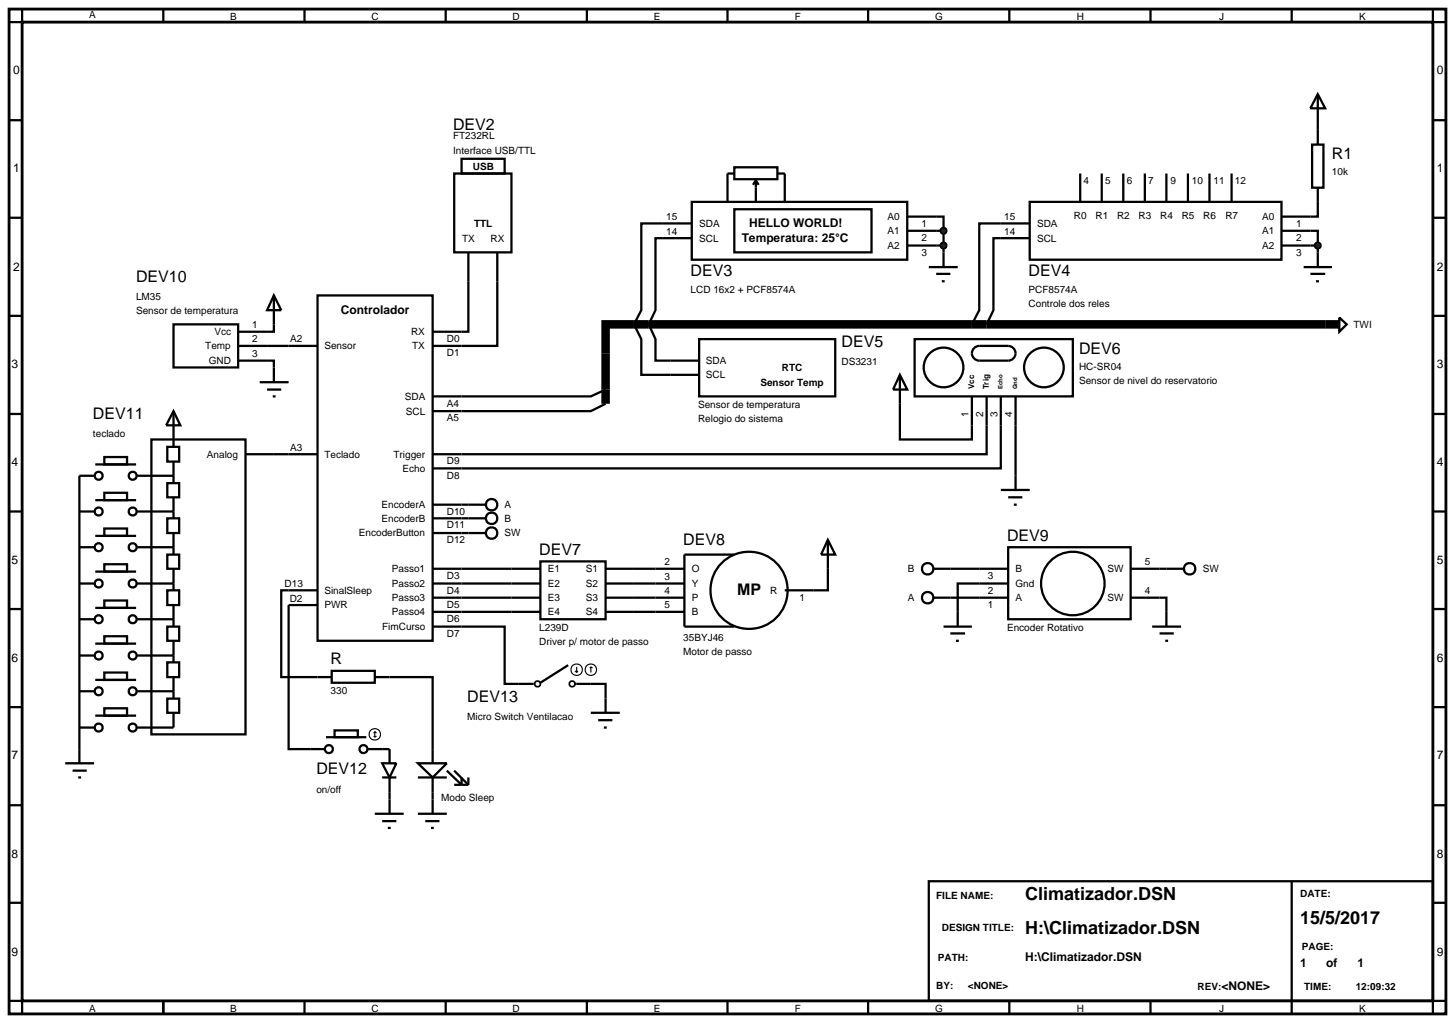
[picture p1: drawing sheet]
<svg xmlns="http://www.w3.org/2000/svg" width="257mm" height="180mm" viewBox="0 0 257 180" stroke-linecap="round" stroke-linejoin="round" font-family="sans-serif">
<path d="M1.6 1.6h253.4v177.2h-253.4zM3.9 3.9h248.8v172.6h-248.8z" fill="none" stroke="#000" stroke-width=".5"/>
<g fill="none" stroke="#000" stroke-width=".4">
<path d="M3.9 1.6v2.3h-2.3M28.8 1.6v2.3M53.7 1.6v2.3M78.6 1.6v2.3M103.5 1.6v2.3M128.3 1.6v2.3M153.1 1.6v2.3M178 1.6v2.3M202.9 1.6v2.3M227.8 1.6v2.3M252.7 1.6v2.3h2.3M1.6 21.2h2.3"/>
<path d="M1.6 38.4h2.3M122 35.6h38v10.2h-38zM122 39.4h-8.9v15.3l-1.3 2.5 1.3 2.6v6.3h5.1M129.5 36.9h24.2v7.6h-24.2zM129.5 29.5h7.6v2.1h-7.6zM129.5 30.6h-1.2v5M133.3 31.8l-.5 .8M133.3 31.8l.5 .8M133.3 31.8v3.8M137.1 30.6h1.3v5M160 38.2h6.4v2.5M181.6 35.6h44.4v10.2h-44.4z"/>
<path d="M181.6 39.4h-8.9v15.3l-1.3 2.5M190.5 30.6v5M194.3 30.6v5M198.1 30.6v5M201.9 30.6v5M205.7 30.6v5M209.5 30.6v5M213.3 30.6v5M217.2 30.6v5M232.4 35.6v2.6h-6.4M232.4 21.7v1.2M252.7 21.2h2.3"/>
<path d="M252.7 38.4h2.3M1.6 55.7h2.3M48.3 57.2v1.3h-1.2M82.6 49.6v8.9h-1.2M87.7 49.6v11.4h-6.3M122 42h-6.4v12.7l-1.2 2.5 1.2 2.6v3.8h2.6M160 43.3h6.4M160 40.7h6.4M163.8 47.1h5.1M165.1 48.3h2.5M166.1 49.6h.5M166.4 40.7v6.4"/>
<path d="M181.6 42h-6.4v12.7l-1.2 2.5M226 40.7h6.4v2.6M226 43.3h6.4M232.4 43.3v1.2M236.2 56l1.3 1.2-1.3 1.3zM252.7 55.7h2.3M1.6 73h2.3M47.1 63.6h1.2v1.2M47.1 61h3.8M106.8 71.2l-2.6 1.3h-22.8M106.8 68.7l-2.6 1.2h-22.8M158.7 71.2v6.3h12.7v-2.5"/>
<path d="M174 75v5.1h-92.6M176.5 75v7.6h-95.1M179.1 75v8.9M252.7 73h2.3M1.6 90.2h2.3M48.3 80.1h2.6M81.4 94h1.2M81.4 91.4h1.2M81.4 89h1.2M252.7 90.2h2.3M1.6 107.4h2.3M50.9 106.7v25.4h3.8"/>
<path d="M50.9 104.1h-1.3v15.3h6.4M68.7 119.4h7.6v12.7M81.4 110.5h7.6v10.1h2.5M81.4 100.3h8.8M81.4 105.4h8.8M81.4 102.9h8.8M81.4 107.9h8.8M111.8 100.3h3.8M111.8 105.4h3.8M111.8 102.9h3.8M111.8 107.9h3.8M146 100.3v3.8h-2.5"/>
<path d="M167.6 100.3h5.1M167.6 105.4h5.1M172.7 102.9h-3.8v5M204.5 105.4h1.2v2.5M204.5 100.3h1.2M252.7 107.4h2.3M1.6 124.7h2.3M67.4 132.1h1.3M68.7 139.7v1.3M76.3 139.7v1.3M104.2 120.6h2.6v2.6M252.7 124.7h2.3"/>
<path d="M1.6 142h2.3M1.6 159.2h2.3M163.8 155.4h88.9v21.1h-88.9zM227.8 155.4v23.4M252.7 142h2.3M252.7 159.2h2.3M1.6 176.5h2.3v2.3M28.8 176.5v2.3M53.7 176.5v2.3M78.6 176.5v2.3M103.5 176.5v2.3M128.3 176.5v2.3"/>
<path d="M153.1 176.5v2.3M178 176.5v2.3M202.9 176.5v2.3M255 176.5h-2.3v2.3"/>
</g>
<path d="M236.2 57.2h-129.4v14" fill="none" stroke="#000" stroke-width="1.5" stroke-linecap="butt"/>
<g fill="#004000" stroke="#000" stroke-width=".4">
<path d="M166.1 42.9l.3-.1-.5 .5zM166.4 42.8l.3 .1 .2 .4zM166.9 43.3l-.1 .3-.4 .2zM165.9 43.3l.5 .5-.4-.2z"/>
<path d="M166.1 40.3l.3-.1-.5 .5zM166.4 40.2l.3 .1 .2 .4zM166.4 41.2l.5-.5-.1 .3zM165.9 40.7l.5 .5-.4-.2z"/>
</g>
<g fill="#004000">
<path d="M165.9 43.3l.5-.5 .5 .5-.5 .5z"/>
<path d="M165.9 40.7l.5-.5 .5 .5-.5 .5z"/>
</g>
<path d="M229.9 47.1h5M231.1 48.3h2.6M232.1 49.6h.5M232.4 44.5v2.6" fill="none" stroke="#000" stroke-width=".4"/>
<path d="M232 43l.4-.2-.5 .5zM232.4 42.8l.4 .2 .1 .3zM232.4 43.8l.5-.5-.1 .3zM231.9 43.3l.5 .5-.3-.1z" fill="#004000" stroke="#000" stroke-width=".4"/>
<path d="M231.9 43.3l.5-.5 .5 .5-.5 .5z" fill="#004000"/>
<g fill="none" stroke="#000" stroke-width=".4">
<path d="M232.4 16.6l1.3 2.5h-2.6zM232.4 16.6v5.1M80.1 30.6h10.1v13.9h-10.1zM81.4 28h7.6v2.6h-7.6zM231.4 25.5h2v7.6h-2zM232.4 22.9v2.6M232.4 33.1v2.5M30.6 57.2h11.4v7.6h-11.4zM42 58.5h5.1M48.3 52.1l1.3 2.6h-2.5zM48.3 52.1v5.1M56 52.1h20.3v60.9h-20.3z"/>
<path d="M76.3 58.5h5.1M82.6 44.5v5.1M87.7 44.5v5.1M123.3 59.8h24v10.1h-24zM161.3 59.8h27.9v10.1h-27.9zM26.7 77.5h16.6v52h-16.6zM29.5 78.8h2.1v2.6h-2.1zM30.6 72.5l1.2 2.5h-2.5zM30.6 72.5v6.3M42 63.6h5.1M42 61h5.1M45.8 67.4h5.1"/>
<path d="M47.1 68.7h2.5M48.1 69.9h.5M48.3 64.8v2.6M50.9 61h5.1M76.3 61h5.1M76.3 69.9h5.1M76.3 72.5h5.1M118.2 63.6h5.1M118.2 66.1h5.1M158.7 66.1l1.3 2.6h-2.5zM158.7 66.1v5.1M171.4 69.9v5.1"/>
<path d="M171.9 61.3l.8-.3h4.6a1.37 1.37 0 0 1 1.8 1.3 1.37 1.37 0 0 1-1.8 1.3h-3.4a2.06 2.06 0 0 1-2.2-.5 1.27 1.27 0 0 1 .2-1.8zM174 69.9v5.1M176.5 69.9v5.1M179.1 69.9v5.1M14 90.2h2.6M14 96.5h2.6M16.6 83.9h-2.6v50.7M16.8 81.9h7.2M16.8 88.2h7.2M16.8 94.5h7.2M18.4 80.6h4v1.3h-4zM18.4 86.9h4v1.3h-4z"/>
<path d="M18.4 93.2h4v1.3h-4zM18.4 99.5h4v1.3h-4zM24.2 83.9h6.4M24.2 90.2h6.4M24.2 96.5h6.4M29.5 85.2h2.1v2.5h-2.1zM29.5 91.4h2.1v2.6h-2.1zM29.5 97.8h2.1v2.5h-2.1zM30.6 81.4v3.8M30.6 87.7v3.7M30.6 94v3.8M43.3 80.1h5"/>
<path d="M50.9 80.1h5.1M76.3 80.1h5.1M76.3 89h5.1M76.3 94h5.1M76.3 91.4h5.1M76.3 82.6h5.1M82.6 89h3.1M82.6 94h3.1M82.6 91.4h3.1M95.3 99h11.5v10.2h-11.5zM129.5 97.8h-8.8v6.8v5.9h8.8M146 95.2l1.3 2.6h-2.5z"/>
<path d="M146 95.2v5.1M176.5 86.4h5.1M177.8 96.5h21.6v12.7h-21.6zM177.8 87.7h2.5M178.8 89h.5M179.1 83.9v2.5M14 102.9h2.6M14 109.2h2.6M14 115.6h2.6M16.8 100.8h7.2M16.8 107.2h7.2M16.8 113.5h7.2"/>
<path d="M16.8 119.9h7.2M18.4 105.9h4v1.3h-4zM18.4 112.2h4v1.3h-4zM18.4 118.6h4v1.3h-4zM24.2 102.9h6.4M24.2 109.2h6.4M24.2 115.6h6.4M29.5 104.1h2.1v2.6h-2.1zM29.5 110.5h2.1v2.5h-2.1zM29.5 116.8h2.1v2.6h-2.1zM30.6 100.3v3.8M30.6 106.7v3.8"/>
<path d="M30.6 113v3.8M30.6 119.4v3.8M50.9 104.1h5.1M50.9 106.7h5.1M56 119.4h2.5M58.5 118.3h7.6v2.1h-7.6zM66.1 119.4h2.6M76.3 102.9h5.1M76.3 105.4h5.1M76.3 100.3h5.1M76.3 107.9h5.1M76.3 110.5h5.1"/>
<path d="M90.2 102.9h5.1M90.2 105.4h5.1M90.2 100.3h5.1M90.2 107.9h5.1M100.2 117.3l-4.9 3.1M106.8 102.9h5M106.8 105.4h5M106.8 100.3h5M106.8 107.9h5M115.6 102.9h5.1M115.6 105.4h5.1M115.6 100.3h5.1"/>
<path d="M115.6 107.9h5.1M138.4 104.1h5.1M164.6 105.4h3M164.6 100.3h3M166.4 110.5h5M167.6 111.7h2.6M168.6 113h.5M168.9 107.9v2.6M172.7 102.9h5.1M172.7 105.4h5.1M172.7 100.3h5.1M199.4 105.4h5.1"/>
<path d="M199.4 100.3h5.1M203.2 110.5h5.1M204.5 111.7h2.5M205.5 113h.5M205.7 100.3h3.1M205.7 107.9v2.6M11.5 134.6h5.1M12.8 135.9h2.5M13.8 137.1h.5M14 121.9h2.6M14 128.3h2.6M16.8 126.2h7.2"/>
<path d="M18.4 124.9h4v1.3h-4zM24.2 121.9h6.4M29.5 123.2h2.1v2.5h-2.1zM30.6 125.7v2.6h-6.4M54.7 132.1h2.5M57.5 130h7.1M59 128.8h4.1v1.2h-4.1zM64.8 132.1h2.6M67.4 134.6h2.5l-1.2 2.5zM67.4 137.1h2.5M68.7 132.1v2.5M68.7 137.1v2.6"/>
<path d="M73.7 134.6h5.1l-2.5 2.5zM73.7 137.1h5.1M76.3 132.1v2.5M76.3 137.1v2.6M78.8 135.9l2.6 2.5v-1.3M80.1 135.9l2.5 2.5M80.1 138.4h2.5M82.6 137.1v1.3M91.5 120.6h2.8M101.4 120.6h2.8M104.2 125.7h5.1M105.5 127h2.5"/>
<path d="M106.5 128.3h.5M106.8 123.2v2.5M66.1 143.5h5.1M67.4 144.8h2.5M68.4 146h.5M68.7 141v2.5M73.7 143.5h5.1M75 144.8h2.5M76 146h.5M76.3 141v2.5"/>
<circle cx="166.4" cy="64.8" r="3.5"/>
<circle cx="184.1" cy="64.8" r="3.5"/>
<circle cx="17.4" cy="96.5" r=".7"/>
<circle cx="17.4" cy="90.2" r=".7"/>
<circle cx="17.4" cy="83.9" r=".7"/>
<circle cx="23.4" cy="90.2" r=".7"/>
<circle cx="23.4" cy="96.5" r=".7"/>
<circle cx="23.4" cy="83.9" r=".7"/>
<circle cx="86.7" cy="89" r="1.01"/>
<circle cx="86.7" cy="91.4" r="1.01"/>
<circle cx="86.7" cy="94" r="1.01"/>
<circle cx="17.4" cy="115.6" r=".7"/>
<circle cx="17.4" cy="109.2" r=".7"/>
<circle cx="17.4" cy="102.9" r=".7"/>
<circle cx="23.4" cy="109.2" r=".7"/>
<circle cx="23.4" cy="115.6" r=".7"/>
<circle cx="23.4" cy="102.9" r=".7"/>
<circle cx="132.1" cy="104.1" r="6.8"/>
<circle cx="163.6" cy="100.3" r="1.01"/>
<circle cx="163.6" cy="105.4" r="1.01"/>
<circle cx="189.2" cy="102.9" r="5.6"/>
<circle cx="209.8" cy="100.3" r="1.01"/>
<circle cx="17.4" cy="121.9" r=".7"/>
<circle cx="17.4" cy="128.3" r=".7"/>
<circle cx="23.4" cy="121.9" r=".7"/>
<circle cx="23.4" cy="128.3" r=".7"/>
<circle cx="58" cy="132.1" r=".7"/>
<circle cx="64.1" cy="132.1" r=".7"/>
</g>
<g fill="none" stroke="#000" stroke-width=".3">
<circle cx="94.8" cy="120.6" r=".51"/>
<circle cx="100.9" cy="120.6" r=".51"/>
</g>
<g fill="none" stroke="#000" stroke-width=".2">
<path d="M101.4 118.3l.3 .3M101.7 117.6v1M101.9 118.3l-.2 .3M104.2 117.6l-.2 .2M104.2 117.6l.3 .2M104.2 117.6v1M65.9 129.8l.2 .2M66.1 129v1M66.1 129l-.2 .3M66.1 129l.3 .3M66.4 129.8l-.3 .2"/>
<circle cx="101.7" cy="118.1" r="1.01"/>
<circle cx="104.2" cy="118.1" r="1.01"/>
<circle cx="66.1" cy="129.5" r="1.01"/>
</g>
<g font-size="3.2">
<text x="180.8" y="158.8">Climatizador.DSN</text>
<text x="180.8" y="164.7">H:\Climatizador.DSN</text>
<text x="229.3" y="162.9">15/5/2017</text>
</g>
<g font-size="2.8">
<text x="79.9" y="23">DEV2</text>
<text x="234.9" y="28.1">R1</text>
<text x="24" y="49.8">DEV10</text>
<text x="121.8" y="48.8">DEV3</text>
<text x="181.4" y="48.8">DEV4</text>
<text x="148.4" y="61.2">DEV5</text>
<text x="190.3" y="62.4">DEV6</text>
<text x="16.4" y="73.9">DEV11</text>
<text x="177.6" y="95.4">DEV9</text>
<text x="95.1" y="97.9">DEV7</text>
<text x="120.5" y="96.2">DEV8</text>
<text x="130" y="105">MP</text>
<text x="58.3" y="117.2">R</text>
<text x="82.4" y="123.8">DEV13</text>
<text x="55.8" y="136.5">DEV12</text>
</g>
<g font-size="2.1">
<text x="2.3" y="13.1">0</text>
<text x="253.4" y="13.1">0</text>
<text x="2.3" y="30.4">1</text>
<text x="253.4" y="30.4">1</text>
<text x="132.1" y="40">HELLO WORLD!</text>
<text x="2.3" y="47.7">2</text>
<text x="130.8" y="42.6">Temperatura: 25°C</text>
<text x="253.4" y="47.7">2</text>
<text x="60.1" y="55.3">Controlador</text>
<text x="2" y="64.9">3</text>
<text x="253.4" y="64.9">3</text>
<text x="2" y="82.2">4</text>
<text x="253.4" y="82.2">4</text>
<text x="2" y="99.4">5</text>
<text x="253.4" y="99.4">5</text>
<text x="2" y="116.7">6</text>
<text x="253.4" y="116.7">6</text>
<text x="2" y="133.9">7</text>
<text x="253.4" y="133.9">7</text>
<text x="2" y="151.2">8</text>
<text x="253.4" y="151.2">8</text>
<text x="2" y="168.5">9</text>
<text x="180.8" y="169.5">H:\Climatizador.DSN</text>
<text x="229.3" y="170.5">1</text>
<text x="233.9" y="170.5">of</text>
<text x="239.4" y="170.5">1</text>
<text x="253.4" y="168.5">9</text>
<text x="215.4" y="174.6">&lt;NONE&gt;</text>
</g>
<g font-size="1.8">
<text x="15.7" y="3.2">A</text>
<text x="40.6" y="3.5">B</text>
<text x="65.5" y="3.5">C</text>
<text x="90.4" y="3.5">D</text>
<text x="115.3" y="3.5">E</text>
<text x="140.2" y="3.5">F</text>
<text x="164.9" y="3.5">G</text>
<text x="189.9" y="3.5">H</text>
<text x="215" y="3.5">J</text>
<text x="239.7" y="3.5">K</text>
<text x="79.9" y="24.5">FT232RL</text>
<text x="79.9" y="27.1">Interface USB/TTL</text>
<text x="83.4" y="29.9">USB</text>
<text x="191.1" y="32.5">4</text>
<text x="194.9" y="32.5">5</text>
<text x="198.7" y="32.5">6</text>
<text x="202.5" y="32.5">7</text>
<text x="206.4" y="32.5">9</text>
<text x="210.2" y="32.5">10</text>
<text x="214" y="32.5">11</text>
<text x="217.8" y="32.5">12</text>
<text x="234.9" y="30.9">10k</text>
<text x="83.6" y="40">TTL</text>
<text x="117.5" y="38.8">15</text>
<text x="117.5" y="41.4">14</text>
<text x="123.3" y="40">SDA</text>
<text x="156.5" y="41.3">A1</text>
<text x="156.5" y="38.8">A0</text>
<text x="162.5" y="40">1</text>
<text x="177.1" y="38.8">15</text>
<text x="177.1" y="41.4">14</text>
<text x="182.9" y="40">SDA</text>
<text x="189.4" y="38.7">R0</text>
<text x="193.2" y="38.7">R1</text>
<text x="197" y="38.7">R2</text>
<text x="200.8" y="38.7">R3</text>
<text x="204.6" y="38.7">R4</text>
<text x="208.4" y="38.7">R5</text>
<text x="212.2" y="38.7">R6</text>
<text x="216.1" y="38.7">R7</text>
<text x="222.6" y="41.3">A1</text>
<text x="222.6" y="38.8">A0</text>
<text x="228.6" y="40">1</text>
<text x="81.5" y="42.7">TX</text>
<text x="86.5" y="42.7">RX</text>
<text x="123.3" y="42.6">SCL</text>
<text x="156.5" y="43.9">A2</text>
<text x="162.5" y="45.1">3</text>
<text x="162.5" y="42.5">2</text>
<text x="182.9" y="42.6">SCL</text>
<text x="222.6" y="43.9">A2</text>
<text x="228.6" y="45.1">3</text>
<text x="228.6" y="42.5">2</text>
<text x="24" y="52.9">LM35</text>
<text x="121.8" y="51.6">LCD 16x2 + PCF8574A</text>
<text x="181.4" y="51.6">PCF8574A</text>
<text x="24" y="55.4">Sensor de temperatura</text>
<text x="37.8" y="59.1">Vcc</text>
<text x="44.5" y="57.9">1</text>
<text x="72.5" y="59.1">RX</text>
<text x="181.4" y="54.2">Controle dos reles</text>
<text x="238.7" y="57.8">TWI</text>
<text x="36.2" y="61.6">Temp</text>
<text x="36.8" y="64.2">GND</text>
<text x="44.5" y="60.4">2</text>
<text x="44.5" y="63">3</text>
<text x="51.2" y="60.4">A2</text>
<text x="57.2" y="61.6">Sensor</text>
<text x="72.7" y="61.6">TX</text>
<text x="78.8" y="60.3">D0</text>
<text x="78.8" y="62.8">D1</text>
<text x="124.5" y="64.2">SDA</text>
<text x="137.9" y="65.4">RTC</text>
<text x="148.4" y="64.3">DS3231</text>
<text x="190.3" y="65.2">HC-SR04</text>
<text x="71.4" y="70.5">SDA</text>
<text x="78.8" y="71.7">A4</text>
<text x="123.1" y="71.9">Sensor de temperatura</text>
<text x="124.5" y="66.7">SCL</text>
<text x="134.1" y="68">Sensor Temp</text>
<text x="190.3" y="67.7">Sensor de nivel do reservatorio</text>
<text x="16.4" y="77">teclado</text>
<text x="71.6" y="73.1">SCL</text>
<text x="78.8" y="74.3">A5</text>
<text x="123.1" y="74.5">Relogio do sistema</text>
<text x="170.8" y="73.5" transform="rotate(-90 170.8 73.5)">1</text>
<text x="173.4" y="73.5" transform="rotate(-90 173.4 73.5)">2</text>
<text x="175.9" y="73.5" transform="rotate(-90 175.9 73.5)">3</text>
<text x="178.5" y="73.5" transform="rotate(-90 178.5 73.5)">4</text>
<text x="36.5" y="80.7">Analog</text>
<text x="51.2" y="79.5">A3</text>
<text x="57.2" y="80.7">Teclado</text>
<text x="69.4" y="80.7">Trigger</text>
<text x="71" y="83.2">Echo</text>
<text x="78.8" y="81.9">D9</text>
<text x="67.3" y="89.6">EncoderA</text>
<text x="78.8" y="84.4">D8</text>
<text x="89" y="89.6">A</text>
<text x="63.3" y="94.6">EncoderButton</text>
<text x="67.3" y="92">EncoderB</text>
<text x="78.8" y="95.8">D12</text>
<text x="78.8" y="93.2">D11</text>
<text x="78.8" y="90.8">D10</text>
<text x="89" y="94.6">SW</text>
<text x="89" y="92">B</text>
<text x="69.1" y="100.9">Passo1</text>
<text x="96.6" y="100.9">E1</text>
<text x="103.3" y="100.9">S1</text>
<text x="117.2" y="99.7">2</text>
<text x="122" y="100.9">O</text>
<text x="160.1" y="100.9">B</text>
<text x="179.1" y="100.9">B</text>
<text x="195.3" y="100.9">SW</text>
<text x="201.9" y="99.7">5</text>
<text x="212.1" y="100.9">SW</text>
<text x="50.2" y="103.5">D13</text>
<text x="51.1" y="106.1">D2</text>
<text x="57.2" y="107.3">PWR</text>
<text x="57.2" y="104.7">SinalSleep</text>
<text x="69.1" y="106">Passo3</text>
<text x="69.1" y="103.5">Passo2</text>
<text x="78.8" y="107.2">D5</text>
<text x="78.8" y="104.7">D4</text>
<text x="78.8" y="102.1">D3</text>
<text x="96.6" y="103.5">E2</text>
<text x="96.6" y="106">E3</text>
<text x="103.3" y="106">S3</text>
<text x="103.3" y="103.5">S2</text>
<text x="117.2" y="102.3">3</text>
<text x="117.2" y="104.8">4</text>
<text x="117.2" y="107.3">5</text>
<text x="122" y="103.5">Y</text>
<text x="122" y="106">P</text>
<text x="135.8" y="104.7">R</text>
<text x="141" y="105.9">1</text>
<text x="160.1" y="106">A</text>
<text x="174.2" y="104.7">2</text>
<text x="174.2" y="107.2">1</text>
<text x="174.2" y="102.1">3</text>
<text x="179.1" y="103.5">Gnd</text>
<text x="179.1" y="106">A</text>
<text x="195.3" y="106">SW</text>
<text x="201.9" y="104.8">4</text>
<text x="67.4" y="111.1">FimCurso</text>
<text x="69.1" y="108.5">Passo4</text>
<text x="78.8" y="109.7">D6</text>
<text x="78.8" y="112.3">D7</text>
<text x="95.1" y="111.2">L239D</text>
<text x="95.1" y="113.7">Driver p/ motor de passo</text>
<text x="96.6" y="108.5">E4</text>
<text x="103.3" y="108.5">S4</text>
<text x="120.5" y="113">35BYJ46</text>
<text x="122" y="108.5">B</text>
<text x="177.6" y="111.2">Encoder Rotativo</text>
<text x="120.5" y="115.5">Motor de passo</text>
<text x="58.3" y="122.4">330</text>
<text x="82.4" y="126.9">Micro Switch Ventilacao</text>
<text x="55.8" y="139.9">on/off</text>
<text x="77.8" y="141.3">Modo Sleep</text>
<text x="165.1" y="158.6">FILE NAME:</text>
<text x="229.3" y="158.1">DATE:</text>
<text x="166.1" y="164.2">DESIGN TITLE:</text>
<text x="229.6" y="167.5">PAGE:</text>
<text x="165.4" y="169.5">PATH:</text>
<text x="15.7" y="178.4">A</text>
<text x="40.6" y="178.4">B</text>
<text x="65.5" y="178.4">C</text>
<text x="90.4" y="178.4">D</text>
<text x="115.3" y="178.4">E</text>
<text x="140.2" y="178.4">F</text>
<text x="164.9" y="178.4">G</text>
<text x="165.1" y="174.4">BY:</text>
<text x="170.7" y="174.4">&lt;NONE&gt;</text>
<text x="189.9" y="178.4">H</text>
<text x="211.2" y="174.6">REV:</text>
<text x="215" y="178.4">J</text>
<text x="230" y="174.6">TIME:</text>
<text x="239.1" y="174.6">12:09:32</text>
<text x="239.7" y="178.4">K</text>
</g>
<g font-size="1.4">
<text x="171.8" y="68.6" transform="rotate(-90 171.8 68.6)">Vcc</text>
<text x="174.4" y="68.7" transform="rotate(-90 174.4 68.7)">Trig</text>
</g>
<g font-size="1.1">
<text x="176.8" y="68.7" transform="rotate(-90 176.8 68.7)">Echo</text>
<text x="179.4" y="68.7" transform="rotate(-90 179.4 68.7)">Gnd</text>
</g>
</svg>
